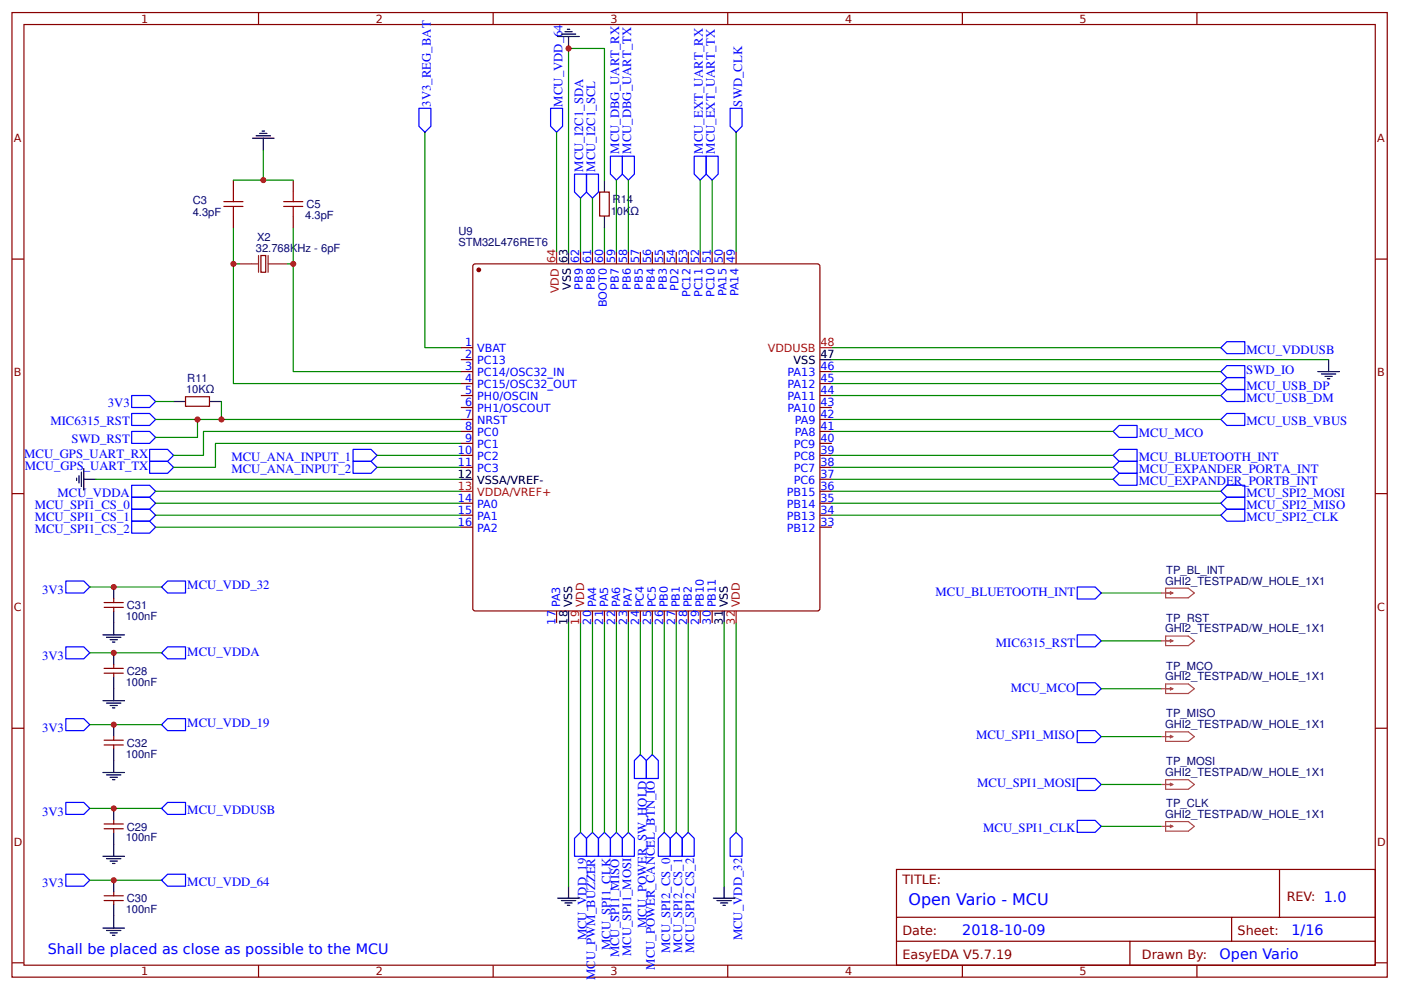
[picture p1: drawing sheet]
<svg xmlns="http://www.w3.org/2000/svg" width="310mm" height="219mm" viewBox="0 0 310 219" stroke-linecap="round" stroke-linejoin="round" font-family="sans-serif">
<g fill="none" stroke="#800" stroke-width=".26">
<path d="M2.6 2.8h304.1v213.2h-304.1zM5.3 5.4h298.7v208h-298.7zM57.1 2.8v2.6M109 2.8v2.6M160.9 2.8v2.6M212.7 2.8v2.6M264.6 2.8v2.6M51.6 39.8v2.7M64.8 39.8v2.7M2.6 57.3h2.7M51.6 47.8v2.6M57.7 56.5h1v3.7h-1z"/>
<path d="M64.8 47.8v2.6M104.8 58.4l75.9-.1 .5 .3v75.9l-.2 .5-76 .1-.4-.3-.1-75.9zM128.3 55.7v2.6M131 55.7v2.6M132.6 42.5h2.1v5.3h-2.1zM133.6 55.7v2.6M136.3 55.7v2.6M138.9 55.7v2.6M141.6 55.7v2.6M144.2 55.7v2.6M146.8 55.7v2.6M149.5 55.7v2.6"/>
<path d="M152.1 55.7v2.6M154.8 55.7v2.6M157.4 55.7v2.6M160.1 55.7v2.6M162.7 55.7v2.6M304 57.3h2.7M101.9 76.9h2.6M101.9 79.5h2.6M41 87.7h5.3v2.1h-5.3zM101.9 82.2h2.6M101.9 84.8h2.6M101.9 87.4h2.6"/>
<path d="M101.9 90.1h2.6M101.9 92.7h2.6M101.9 95.4h2.6M101.9 98h2.6M181.2 82.2h2.7M181.2 84.8h2.7M181.2 87.4h2.7M181.2 90.1h2.7M181.2 92.7h2.7M181.2 95.4h2.7M181.2 98h2.7M2.6 109.1h2.7"/>
<path d="M101.9 100.7h2.6M101.9 103.3h2.6M101.9 111.3h2.6M101.9 113.9h2.6M101.9 116.5h2.6M181.2 100.7h2.7M181.2 103.3h2.7M181.2 111.3h2.7M181.2 113.9h2.7M181.2 116.5h2.7M181.2 108.6h2.7M181.2 106h2.7"/>
<path d="M304 109.1h2.7M23 134.3h4.3M23 133.2h4.3M25.1 132.4v.8M25.1 134.3v.8M123 135.1v2.6M131 135.1v2.6M133.6 135.1v2.6M136.3 135.1v2.6M138.9 135.1v2.6M141.6 135.1v2.6M144.2 135.1v2.6"/>
<path d="M146.8 135.1v2.6M149.5 135.1v2.6M152.1 135.1v2.6M154.8 135.1v2.6M157.4 135.1v2.6M23 148.8h4.3M23 147.8h4.3M25.1 147v.8M25.1 148.8v.8M2.6 161h2.7M23 164.7h4.3M23 163.6h4.3"/>
<path d="M25.1 162.9v.7M25.1 164.7v.8M304 161h2.7M23 183.2h4.3M23 182.2h4.3M23 199.1h4.3M23 198h4.3M25.1 181.4v.8M25.1 183.2v.8M25.1 197.2v.8M25.1 199.1v.8M198.2 192.2h105.8v21.2h-105.8z"/>
<path d="M282.8 192.2v10.6M2.6 212.9h2.7M57.1 213.4v2.6M109 213.4v2.6M160.9 213.4v2.6M198.2 202.8h105.8M198.2 208.1h105.8M212.7 213.4v2.6M249.8 208.1v5.3M264.6 213.4v2.6M272.3 202.8v5.3M304 212.9h2.7"/>
</g>
<circle cx="105.8" cy="59.7" r=".4" fill="#800" stroke="#800" stroke-width=".26"/>
<g fill="none" stroke="#000" stroke-width=".26">
<path d="M123.3 8.1h4.8M124.1 7.5h3.2M124.9 7h1.6M125.4 6.5h.5M125.7 8.1v2.6M55.8 30.6h4.8M56.6 30h3.2M57.4 29.5h1.6M57.9 29h.6M58.2 30.6v2.6M133.6 39.8v2.7M125.7 55.7v2.6"/>
<path d="M133.6 47.8v2.6M181.2 79.5h2.7M293.7 79.5v2.7M38.4 88.8h2.6M46.3 88.8h2.6M291.3 82.2h4.8M292.1 82.7h3.2M292.9 83.2h1.6M293.4 83.7h.6M16.9 105.7v.5M17.5 105.2v1.6M18 104.4v3.2"/>
<path d="M18.5 106h2.7M18.5 103.6v4.7M101.9 106h2.6M25.1 129.8v2.6M25.1 135.1v5.3M125.7 135.1v2.6M160.1 135.1v2.6M22.8 154.9h4.7M22.8 140.4h4.7M23.5 155.4h3.2M23.5 140.9h3.2M24.3 156h1.6"/>
<path d="M24.3 141.4h1.6M24.9 156.5h.5M24.9 141.9h.5M25.1 144.3v2.7M25.1 149.6v5.3M22.8 170.8h4.7M23.5 171.3h3.2M24.3 171.8h1.6M24.9 172.4h.5M25.1 160.2v2.7M25.1 165.5v5.3M25.1 178.7v2.7"/>
<path d="M22.8 189.3h4.7M23.5 189.8h3.2M24.3 190.4h1.6M24.9 190.9h.5M25.1 184v5.3M25.1 194.6v2.6M25.1 199.9v5.3M123.3 198.6h4.8M124.1 199.1h3.2M124.9 199.6h1.6M125.7 195.9v2.7M157.7 198.6h4.8"/>
<path d="M158.5 199.1h3.2M159.3 199.6h1.6M160.1 195.9v2.7M22.8 205.2h4.7M23.5 205.7h3.2M24.3 206.2h1.6M24.9 206.8h.5M125.4 200.2h.5M159.8 200.2h.5"/>
</g>
<path d="M123 55.7v2.6M181.2 76.9h2.7M101.9 108.6h2.6M128.3 135.1v2.6M162.7 135.1v2.6" fill="none" stroke="#f00" stroke-width=".26"/>
<g fill="none" stroke="#00f" stroke-width=".26">
<path d="M92.6 23.9h2.6v4l-1.3 1.3-1.3-1.3zM121.7 23.9h2.7v4l-1.4 1.3-1.3-1.3zM127 38.5h2.6v4l-1.3 1.3-1.3-1.3zM129.6 38.5h2.7v4l-1.3 1.3-1.4-1.3zM134.9 34.5h2.7v4l-1.3 1.3-1.4-1.3zM137.6 34.5h2.6v4l-1.3 1.3-1.3-1.3zM153.5 34.5h2.6v4l-1.3 1.3-1.3-1.3zM156.1 34.5h2.6v4l-1.3 1.3-1.3-1.3zM161.4 23.9h2.6v4l-1.3 1.3-1.3-1.3zM271.2 75.5h4v2.7h-4l-1.3-1.3zM29.1 91.4h4l1.3 1.3-1.3 1.4h-4zM29.1 95.4h4l1.3 1.3-1.3 1.3h-4z"/>
<path d="M29.1 87.4h4l1.3 1.4-1.3 1.3h-4zM33.1 99.4h3.9l1.4 1.3-1.4 1.3h-3.9zM78.1 99.4h3.9l1.3 1.3-1.3 1.3h-3.9zM246.1 95.4l1.3-1.3h4v2.6h-4zM247.4 99.4h4v2.6h-4l-1.3-1.3zM271.2 80.8h4v2.7h-4l-1.3-1.3zM271.2 86.1h4v2.7h-4l-1.3-1.4zM271.2 83.5h4v2.6h-4l-1.3-1.3zM271.2 91.4h4v2.7h-4l-1.3-1.4zM29.1 107.3h4l1.3 1.3-1.3 1.3h-4zM29.1 115.2h4l1.3 1.3-1.3 1.4h-4zM29.1 109.9h4l1.3 1.4-1.3 1.3h-4z"/>
<path d="M29.1 112.6h4l1.3 1.3-1.3 1.3h-4zM33.1 102h3.9l1.4 1.3-1.4 1.3h-3.9zM78.1 102h3.9l1.3 1.3-1.3 1.3h-3.9zM246.1 103.3l1.3-1.3h4v2.6h-4zM246.1 106l1.3-1.4h4v2.7h-4zM271.2 112.6h4v2.6h-4l-1.3-1.3zM271.2 109.9h4v2.7h-4l-1.3-1.3zM271.2 107.3h4v2.6h-4l-1.3-1.3zM14.6 128.5h3.9l1.3 1.3-1.3 1.3h-3.9zM35.7 129.8l1.3-1.3h4v2.6h-4zM238.1 129.8h4l1.3 1.3-1.3 1.3h-4zM14.6 143h3.9l1.3 1.3-1.3 1.4h-3.9z"/>
<path d="M14.6 158.9h3.9l1.3 1.3-1.3 1.3h-3.9zM37 143h4v2.7h-4l-1.3-1.4zM37 158.9h4v2.6h-4l-1.3-1.3zM238.1 150.9h4l1.3 1.4-1.3 1.3h-4zM238.1 140.4h4l1.3 1.3-1.3 1.3h-4zM14.6 177.4h3.9l1.3 1.3-1.3 1.3h-3.9zM37 177.4h4v2.6h-4l-1.3-1.3zM141.6 166.8l1.3 1.3v4h-2.7v-4zM142.9 168.1l1.3-1.3 1.3 1.3v4h-2.6zM238.1 172.1h4l1.3 1.3-1.3 1.4h-4zM238.1 161.5h4l1.3 1.4-1.3 1.3h-4zM14.6 193.3h3.9l1.3 1.3-1.3 1.3h-3.9z"/>
<path d="M37 193.3h4v2.6h-4l-1.3-1.3zM128.3 184l1.3 1.3v4h-2.6v-4zM129.6 185.3l1.4-1.3 1.3 1.3v4h-2.7zM133.6 184l1.3 1.3v4h-2.6v-4zM136.3 184l1.3 1.3v4h-2.7v-4zM137.6 185.3l1.3-1.3 1.3 1.3v4h-2.6zM146.8 184l1.4 1.3v4h-2.7v-4zM149.5 184l1.3 1.3v4h-2.6v-4zM152.1 184l1.4 1.3v4h-2.7v-4zM162.7 184l1.3 1.3v4h-2.6v-4zM238.1 181.4h4l1.3 1.3-1.3 1.3h-4z"/>
</g>
<g fill="none" stroke="#080" stroke-width=".26">
<path d="M51.6 39.8h13.2M58.2 33.2v6.6M93.9 29.2v47.7h8M123 29.2v26.5M133.6 39.8v-29.1h-7.9v45M136.3 39.8v15.9M138.9 39.8v15.9M154.8 39.8v15.9M157.4 39.8v15.9M162.7 29.2v26.5M51.6 50.4v7.9h1.3M51.6 58.3v26.5h50.3"/>
<path d="M64.8 50.4v7.9h-1.3M64.8 58.3v23.9h37.1M128.3 43.8v11.9M131 43.8v11.9M133.6 50.4v5.3M183.9 79.5h109.8M183.9 76.9h86M34.4 92.7h67.5M34.4 88.8h4M43.7 92.7v4h-9.3M48.9 88.8v3.9M101.9 95.4h-56.9v5.3h-6.6"/>
<path d="M101.9 98h-54.3v5.3h-9.2M183.9 92.7h86M183.9 82.2h86M183.9 87.4h86M183.9 84.8h86M183.9 95.4h62.2M21.2 106h80.7M34.4 108.6h67.5M34.4 116.5h67.5M34.4 113.9h67.5M34.4 111.3h67.5M83.3 100.7h18.6"/>
<path d="M83.3 103.3h18.6M183.9 106h62.2M183.9 108.6h86M183.9 113.9h86M183.9 111.3h86M183.9 100.7h62.2M183.9 103.3h62.2M19.8 129.8h15.9M125.7 137.7v58.2M128.3 137.7v46.3M131 137.7v46.3M133.6 137.7v46.3"/>
<path d="M136.3 137.7v46.3M138.9 137.7v46.3M141.6 137.7v29.1M144.2 137.7v29.1M146.8 137.7v46.3M149.5 137.7v46.3M152.1 137.7v46.3M160.1 137.7v58.2M162.7 137.7v46.3M243.4 131.1h13.2M19.8 144.3h15.9M243.4 152.3h13.2"/>
<path d="M243.4 141.7h13.2M19.8 160.2h15.9M19.8 178.7h15.9M243.4 162.9h13.2M243.4 173.4h13.2M19.8 194.6h15.9M243.4 182.7h13.2"/>
</g>
<path d="M49.5 44.6h4.2M49.5 45.6h4.2M51.6 42.5v2.1M51.6 45.6v2.2M62.7 44.6h4.2M62.7 45.6h4.2M64.8 42.5v2.1M64.8 45.6v2.2" fill="none" stroke="#a00000" stroke-width=".26"/>
<path d="M52.9 58.3h4.2M57.1 56.5v3.7M59.3 58.3h4.2M59.3 56.5v3.7" fill="none" stroke="#8d2323" stroke-width=".26"/>
<g fill="none" stroke="#a54b4b" stroke-width=".26">
<path d="M256.6 131.1h2.7M257.7 130h5l1.3 1.1-1.3 1.1h-5zM258.7 130.8l.5 .3-.5 .3zM256.6 152.3h2.7M256.6 141.7h2.7M257.7 140.6h5l1.3 1.1-1.3 1h-5zM257.7 151.2h5l1.3 1.1-1.3 1h-5zM258.7 152l.5 .3-.5 .2zM258.7 141.4l.5 .3-.5 .2zM256.6 162.9h2.7M256.6 173.4h2.7M257.7 161.8h5l1.3 1.1-1.3 1h-5z"/>
<path d="M257.7 172.4h5l1.3 1-1.3 1.1h-5zM258.7 162.6l.5 .3-.5 .2zM258.7 173.2l.5 .2-.5 .3zM256.6 182.7h2.7M257.7 181.6h5l1.3 1.1-1.3 1.1h-5zM258.7 182.4l.5 .3-.5 .3z"/>
</g>
<g fill="#c00">
<circle cx="25.1" cy="194.6" r=".66"/>
<circle cx="25.1" cy="178.7" r=".66"/>
<circle cx="25.1" cy="144.3" r=".66"/>
<circle cx="51.6" cy="58.3" r=".66"/>
<circle cx="43.7" cy="92.7" r=".66"/>
<circle cx="48.9" cy="92.7" r=".66"/>
<circle cx="125.7" cy="10.7" r=".66"/>
<circle cx="58.2" cy="39.8" r=".66"/>
<circle cx="64.8" cy="58.3" r=".66"/>
<circle cx="25.1" cy="160.2" r=".66"/>
<circle cx="25.1" cy="129.8" r=".66"/>
</g>
<text font-size="3.5" fill="#00f" x="200.8" y="200.2">Open Vario - MCU</text>
<g font-size="3.2" fill="#00f">
<text x="212.7" y="206.8">2018-10-09</text>
<text x="285.5" y="206.8">1/16</text>
<text x="10.6" y="211">Shall be placed as close as possible to the MCU</text>
<text x="269.6" y="212.1">Open Vario</text>
</g>
<g font-size="2.8" fill="#00f">
<text x="95.3" y="23.6" transform="rotate(-90 95.3 23.6)">3V3_REG_BAT</text>
<text x="124.4" y="23.5" transform="rotate(-90 124.4 23.5)">MCU_VDD_64</text>
<text x="164" y="23.5" transform="rotate(-90 164 23.5)">SWD_CLK</text>
<text x="136.8" y="34" transform="rotate(-90 136.8 34)">MCU_DBG_UART_RX</text>
<text x="139.5" y="34" transform="rotate(-90 139.5 34)">MCU_DBG_UART_TX</text>
<text x="155.4" y="34" transform="rotate(-90 155.4 34)">MCU_EXT_UART_RX</text>
<text x="158" y="34" transform="rotate(-90 158 34)">MCU_EXT_UART_TX</text>
<text x="128.9" y="38" transform="rotate(-90 128.9 38)">MCU_I2C1_SDA</text>
<text x="131.6" y="38" transform="rotate(-90 131.6 38)">MCU_I2C1_SCL</text>
<text x="275.5" y="82.7">SWD_IO</text>
<text x="275.6" y="78.2">MCU_VDDUSB</text>
<text x="275.6" y="88.8">MCU_USB_DM</text>
<text x="275.6" y="86.1">MCU_USB_DP</text>
<text x="11.1" y="94.1">MIC6315_RST</text>
<text x="23.8" y="90.1">3V3</text>
<text x="275.6" y="94.1">MCU_USB_VBUS</text>
<text x="5.4" y="101.3">MCU_GPS_UART_RX</text>
<text x="15.8" y="98">SWD_RST</text>
<text x="51.1" y="102">MCU_ANA_INPUT_1</text>
<text x="251.8" y="102">MCU_BLUETOOTH_INT</text>
<text x="251.8" y="96.7">MCU_MCO</text>
<text x="5.5" y="103.9">MCU_GPS_UART_TX</text>
<text x="51.1" y="104.6">MCU_ANA_INPUT_2</text>
<text x="251.8" y="104.6">MCU_EXPANDER_PORTA_INT</text>
<text x="251.8" y="107.3">MCU_EXPANDER_PORTB_INT</text>
<text x="7.7" y="112.6">MCU_SPI1_CS_0</text>
<text x="12.7" y="109.9">MCU_VDDA</text>
<text x="275.6" y="112.6">MCU_SPI2_MISO</text>
<text x="275.6" y="109.9">MCU_SPI2_MOSI</text>
<text x="7.7" y="115.2">MCU_SPI1_CS_1</text>
<text x="7.7" y="117.9">MCU_SPI1_CS_2</text>
<text x="275.6" y="115.2">MCU_SPI2_CLK</text>
<text x="9.3" y="131.4">3V3</text>
<text x="41.4" y="130.3">MCU_VDD_32</text>
<text x="206.8" y="131.7">MCU_BLUETOOTH_INT</text>
<text x="220.2" y="143">MIC6315_RST</text>
<text x="9.3" y="145.9">3V3</text>
<text x="41.4" y="145.1">MCU_VDDA</text>
<text x="223.5" y="153.1">MCU_MCO</text>
<text x="9.3" y="161.8">3V3</text>
<text x="41.4" y="160.7">MCU_VDD_19</text>
<text x="215.8" y="163.4">MCU_SPI1_MISO</text>
<text x="216" y="174">MCU_SPI1_MOSI</text>
<text x="9.3" y="180.3">3V3</text>
<text x="41.4" y="180">MCU_VDDUSB</text>
<text x="217.3" y="184">MCU_SPI1_CLK</text>
<text x="9.3" y="196.2">3V3</text>
<text x="41.4" y="195.9">MCU_VDD_64</text>
<text x="129.6" y="207.9" transform="rotate(-90 129.6 207.9)">MCU_VDD_19</text>
<text x="142.9" y="205.1" transform="rotate(-90 142.9 205.1)">MCU_POWER_SW_HOLD</text>
<text x="164" y="207.9" transform="rotate(-90 164 207.9)">MCU_VDD_32</text>
<text x="134.9" y="210.1" transform="rotate(-90 134.9 210.1)">MCU_SPI1_CLK</text>
<text x="136.8" y="211.7" transform="rotate(-90 136.8 211.7)">MCU_SPI1_MISO</text>
<text x="139.5" y="211.4" transform="rotate(-90 139.5 211.4)">MCU_SPI1_MOSI</text>
<text x="144.7" y="214.4" transform="rotate(-90 144.7 214.4)">MCU_POWER_CANCEL_BTN_IO</text>
<text x="148.2" y="210.7" transform="rotate(-90 148.2 210.7)">MCU_SPI2_CS_0</text>
<text x="150.8" y="210.7" transform="rotate(-90 150.8 210.7)">MCU_SPI2_CS_1</text>
<text x="153.5" y="210.7" transform="rotate(-90 153.5 210.7)">MCU_SPI2_CS_2</text>
<text x="131.5" y="216.7" transform="rotate(-90 131.5 216.7)">MCU_PWM_BUZZER</text>
</g>
<g font-size="2.8" fill="#800">
<text x="199.5" y="195.4">TITLE:</text>
<text x="284.4" y="199.1">REV: 1.0</text>
<text x="199.5" y="206.8">Date:</text>
<text x="273.6" y="206.8">Sheet:</text>
<text x="199.5" y="212.1">EasyEDA V5.7.19</text>
<text x="252.4" y="212.1">Drawn By:</text>
</g>
<g font-size="2.5" fill="#800">
<text x="31.2" y="5">1</text>
<text x="83.1" y="5">2</text>
<text x="134.9" y="5">3</text>
<text x="186.8" y="5">4</text>
<text x="238.7" y="5">5</text>
<text x="3" y="31.4">A</text>
<text x="304.4" y="31.4">A</text>
<text x="3" y="83.2">B</text>
<text x="304.4" y="83.2">B</text>
<text x="3" y="135.1">C</text>
<text x="304.4" y="135.1">C</text>
<text x="3" y="186.9">D</text>
<text x="304.4" y="186.9">D</text>
<text x="31.2" y="215.6">1</text>
<text x="83.1" y="215.6">2</text>
<text x="134.9" y="215.6">3</text>
<text x="186.8" y="215.6">4</text>
<text x="238.7" y="215.6">5</text>
</g>
<g font-size="2.5" fill="#000080">
<text x="42.6" y="47.8">4.3pF</text>
<text x="42.6" y="45.1">C3</text>
<text x="67.7" y="46">C5</text>
<text x="135" y="47.5">10K</text>
<text x="135.4" y="44.8">R14</text>
<text x="139.4" y="47.5">Ω</text>
<text x="56.8" y="53.3">X2</text>
<text x="67.5" y="48.4">4.3pF</text>
<text x="101.3" y="52">U9</text>
<text x="56.6" y="55.7">32.768KHz - 6pF</text>
<text x="101.3" y="54.4">STM32L476RET6</text>
<text x="41.1" y="86.9">10KΩ</text>
<text x="41.4" y="84.5">R11</text>
<text x="257.6" y="129.2">GHI2_TESTPAD/W_HOLE_1X1</text>
<text x="257.8" y="126.9">TP_BL_INT</text>
<text x="27.8" y="137.1">100nF</text>
<text x="28" y="134.7">C31</text>
<text x="257.8" y="137.5">TP_RST</text>
<text x="257.6" y="139.8">GHI2_TESTPAD/W_HOLE_1X1</text>
<text x="28" y="149.2">C28</text>
<text x="257.8" y="148">TP_MCO</text>
<text x="27.8" y="151.6">100nF</text>
<text x="257.6" y="150.4">GHI2_TESTPAD/W_HOLE_1X1</text>
<text x="257.6" y="161">GHI2_TESTPAD/W_HOLE_1X1</text>
<text x="257.8" y="158.6">TP_MISO</text>
<text x="27.8" y="167.5">100nF</text>
<text x="28" y="165.1">C32</text>
<text x="257.6" y="171.6">GHI2_TESTPAD/W_HOLE_1X1</text>
<text x="257.8" y="169.2">TP_MOSI</text>
<text x="257.8" y="178.5">TP_CLK</text>
<text x="28" y="183.6">C29</text>
<text x="257.6" y="180.8">GHI2_TESTPAD/W_HOLE_1X1</text>
<text x="27.8" y="186">100nF</text>
<text x="27.8" y="201.9">100nF</text>
<text x="28" y="199.5">C30</text>
</g>
<g font-size="2.5" fill="#f00">
<text x="122.8" y="58.2" transform="rotate(-90 122.8 58.2)">64</text>
<text x="123.6" y="64.8" transform="rotate(-90 123.6 64.8)">VDD</text>
<text x="169.7" y="77.9">VDDUSB</text>
<text x="181.4" y="76.6">48</text>
<text x="101.2" y="108.3">13</text>
<text x="105.5" y="109.7">VDDA/VREF+</text>
<text x="129.1" y="134.3" transform="rotate(-90 129.1 134.3)">VDD</text>
<text x="163.5" y="134.3" transform="rotate(-90 163.5 134.3)">VDD</text>
<text x="128.1" y="138.1" transform="rotate(-90 128.1 138.1)">19</text>
<text x="162.5" y="138.1" transform="rotate(-90 162.5 138.1)">32</text>
</g>
<g font-size="2.5">
<text x="125.4" y="58.2" transform="rotate(-90 125.4 58.2)">63</text>
<text x="126.2" y="64.1" transform="rotate(-90 126.2 64.1)">VSS</text>
<text x="175.4" y="80.6">VSS</text>
<text x="181.4" y="79.2">47</text>
<text x="101.2" y="105.7">12</text>
<text x="105.5" y="107">VSSA/VREF-</text>
<text x="126.5" y="134.3" transform="rotate(-90 126.5 134.3)">VSS</text>
<text x="160.9" y="134.3" transform="rotate(-90 160.9 134.3)">VSS</text>
<text x="125.4" y="138.1" transform="rotate(-90 125.4 138.1)">18</text>
<text x="159.8" y="138.1" transform="rotate(-90 159.8 138.1)">31</text>
</g>
<g font-size="2.5" fill="#00f">
<text x="128.1" y="58.2" transform="rotate(-90 128.1 58.2)">62</text>
<text x="130.7" y="58.2" transform="rotate(-90 130.7 58.2)">61</text>
<text x="133.3" y="58.2" transform="rotate(-90 133.3 58.2)">60</text>
<text x="136" y="58.2" transform="rotate(-90 136 58.2)">59</text>
<text x="138.6" y="58.2" transform="rotate(-90 138.6 58.2)">58</text>
<text x="141.3" y="58.2" transform="rotate(-90 141.3 58.2)">57</text>
<text x="143.9" y="58.2" transform="rotate(-90 143.9 58.2)">56</text>
<text x="146.6" y="58.2" transform="rotate(-90 146.6 58.2)">55</text>
<text x="149.2" y="58.2" transform="rotate(-90 149.2 58.2)">54</text>
<text x="151.9" y="58.2" transform="rotate(-90 151.9 58.2)">53</text>
<text x="154.5" y="58.2" transform="rotate(-90 154.5 58.2)">52</text>
<text x="157.2" y="58.2" transform="rotate(-90 157.2 58.2)">51</text>
<text x="159.8" y="58.2" transform="rotate(-90 159.8 58.2)">50</text>
<text x="162.5" y="58.2" transform="rotate(-90 162.5 58.2)">49</text>
<text x="128.9" y="64.1" transform="rotate(-90 128.9 64.1)">PB9</text>
<text x="131.5" y="64.1" transform="rotate(-90 131.5 64.1)">PB8</text>
<text x="136.8" y="64.1" transform="rotate(-90 136.8 64.1)">PB7</text>
<text x="139.4" y="64.1" transform="rotate(-90 139.4 64.1)">PB6</text>
<text x="142.1" y="64.1" transform="rotate(-90 142.1 64.1)">PB5</text>
<text x="144.7" y="64.1" transform="rotate(-90 144.7 64.1)">PB4</text>
<text x="147.4" y="64.1" transform="rotate(-90 147.4 64.1)">PB3</text>
<text x="150" y="64.3" transform="rotate(-90 150 64.3)">PD2</text>
<text x="152.7" y="65.7" transform="rotate(-90 152.7 65.7)">PC12</text>
<text x="155.3" y="65.7" transform="rotate(-90 155.3 65.7)">PC11</text>
<text x="158" y="65.7" transform="rotate(-90 158 65.7)">PC10</text>
<text x="160.6" y="65.5" transform="rotate(-90 160.6 65.5)">PA15</text>
<text x="163.2" y="65.5" transform="rotate(-90 163.2 65.5)">PA14</text>
<text x="134.1" y="67.9" transform="rotate(-90 134.1 67.9)">BOOT0</text>
<text x="102.8" y="76.6">1</text>
<text x="105.5" y="77.9">VBAT</text>
<text x="102.8" y="79.2">2</text>
<text x="102.8" y="81.9">3</text>
<text x="105.5" y="80.6">PC13</text>
<text x="105.5" y="83.2">PC14/OSC32_IN</text>
<text x="174.1" y="83.2">PA13</text>
<text x="181.4" y="81.9">46</text>
<text x="102.8" y="84.5">4</text>
<text x="102.8" y="87.2">5</text>
<text x="102.8" y="89.8">6</text>
<text x="105.5" y="85.9">PC15/OSC32_OUT</text>
<text x="105.5" y="88.5">PH0/OSCIN</text>
<text x="174.1" y="88.5">PA11</text>
<text x="174.1" y="85.9">PA12</text>
<text x="181.4" y="89.8">43</text>
<text x="181.4" y="87.2">44</text>
<text x="181.4" y="84.5">45</text>
<text x="102.8" y="92.5">7</text>
<text x="102.8" y="95.1">8</text>
<text x="105.5" y="91.1">PH1/OSCOUT</text>
<text x="105.5" y="93.8">NRST</text>
<text x="174.1" y="91.1">PA10</text>
<text x="175.7" y="93.8">PA9</text>
<text x="181.4" y="95.1">41</text>
<text x="181.4" y="92.5">42</text>
<text x="101.2" y="100.4">10</text>
<text x="102.8" y="97.8">9</text>
<text x="105.5" y="96.4">PC0</text>
<text x="105.5" y="99.1">PC1</text>
<text x="105.5" y="101.7">PC2</text>
<text x="175.5" y="101.7">PC8</text>
<text x="175.5" y="99.1">PC9</text>
<text x="175.7" y="96.4">PA8</text>
<text x="181.4" y="100.4">39</text>
<text x="181.4" y="97.8">40</text>
<text x="101.2" y="103.1">11</text>
<text x="105.5" y="104.4">PC3</text>
<text x="175.5" y="107">PC6</text>
<text x="175.5" y="104.4">PC7</text>
<text x="181.4" y="105.7">37</text>
<text x="181.4" y="103.1">38</text>
<text x="101.2" y="111">14</text>
<text x="101.2" y="113.6">15</text>
<text x="105.5" y="112.3">PA0</text>
<text x="173.9" y="112.3">PB14</text>
<text x="173.9" y="109.7">PB15</text>
<text x="181.4" y="113.6">34</text>
<text x="181.4" y="111">35</text>
<text x="181.4" y="108.3">36</text>
<text x="101.2" y="116.3">16</text>
<text x="105.5" y="115">PA1</text>
<text x="105.5" y="117.6">PA2</text>
<text x="173.9" y="117.6">PB12</text>
<text x="173.9" y="115">PB13</text>
<text x="181.4" y="116.3">33</text>
<text x="123.8" y="134.3" transform="rotate(-90 123.8 134.3)">PA3</text>
<text x="131.8" y="134.3" transform="rotate(-90 131.8 134.3)">PA4</text>
<text x="134.4" y="134.3" transform="rotate(-90 134.4 134.3)">PA5</text>
<text x="137.1" y="134.3" transform="rotate(-90 137.1 134.3)">PA6</text>
<text x="139.7" y="134.3" transform="rotate(-90 139.7 134.3)">PA7</text>
<text x="142.3" y="134.3" transform="rotate(-90 142.3 134.3)">PC4</text>
<text x="145" y="134.3" transform="rotate(-90 145 134.3)">PC5</text>
<text x="147.6" y="134.3" transform="rotate(-90 147.6 134.3)">PB0</text>
<text x="150.3" y="134.3" transform="rotate(-90 150.3 134.3)">PB1</text>
<text x="152.9" y="134.3" transform="rotate(-90 152.9 134.3)">PB2</text>
<text x="155.6" y="134.3" transform="rotate(-90 155.6 134.3)">PB10</text>
<text x="158.2" y="134.3" transform="rotate(-90 158.2 134.3)">PB11</text>
<text x="122.8" y="138.1" transform="rotate(-90 122.8 138.1)">17</text>
<text x="130.7" y="138.1" transform="rotate(-90 130.7 138.1)">20</text>
<text x="133.3" y="138.1" transform="rotate(-90 133.3 138.1)">21</text>
<text x="136" y="138.1" transform="rotate(-90 136 138.1)">22</text>
<text x="138.6" y="138.1" transform="rotate(-90 138.6 138.1)">23</text>
<text x="141.3" y="138.1" transform="rotate(-90 141.3 138.1)">24</text>
<text x="143.9" y="138.1" transform="rotate(-90 143.9 138.1)">25</text>
<text x="146.6" y="138.1" transform="rotate(-90 146.6 138.1)">26</text>
<text x="149.2" y="138.1" transform="rotate(-90 149.2 138.1)">27</text>
<text x="151.9" y="138.1" transform="rotate(-90 151.9 138.1)">28</text>
<text x="154.5" y="138.1" transform="rotate(-90 154.5 138.1)">29</text>
<text x="157.2" y="138.1" transform="rotate(-90 157.2 138.1)">30</text>
</g>
</svg>
